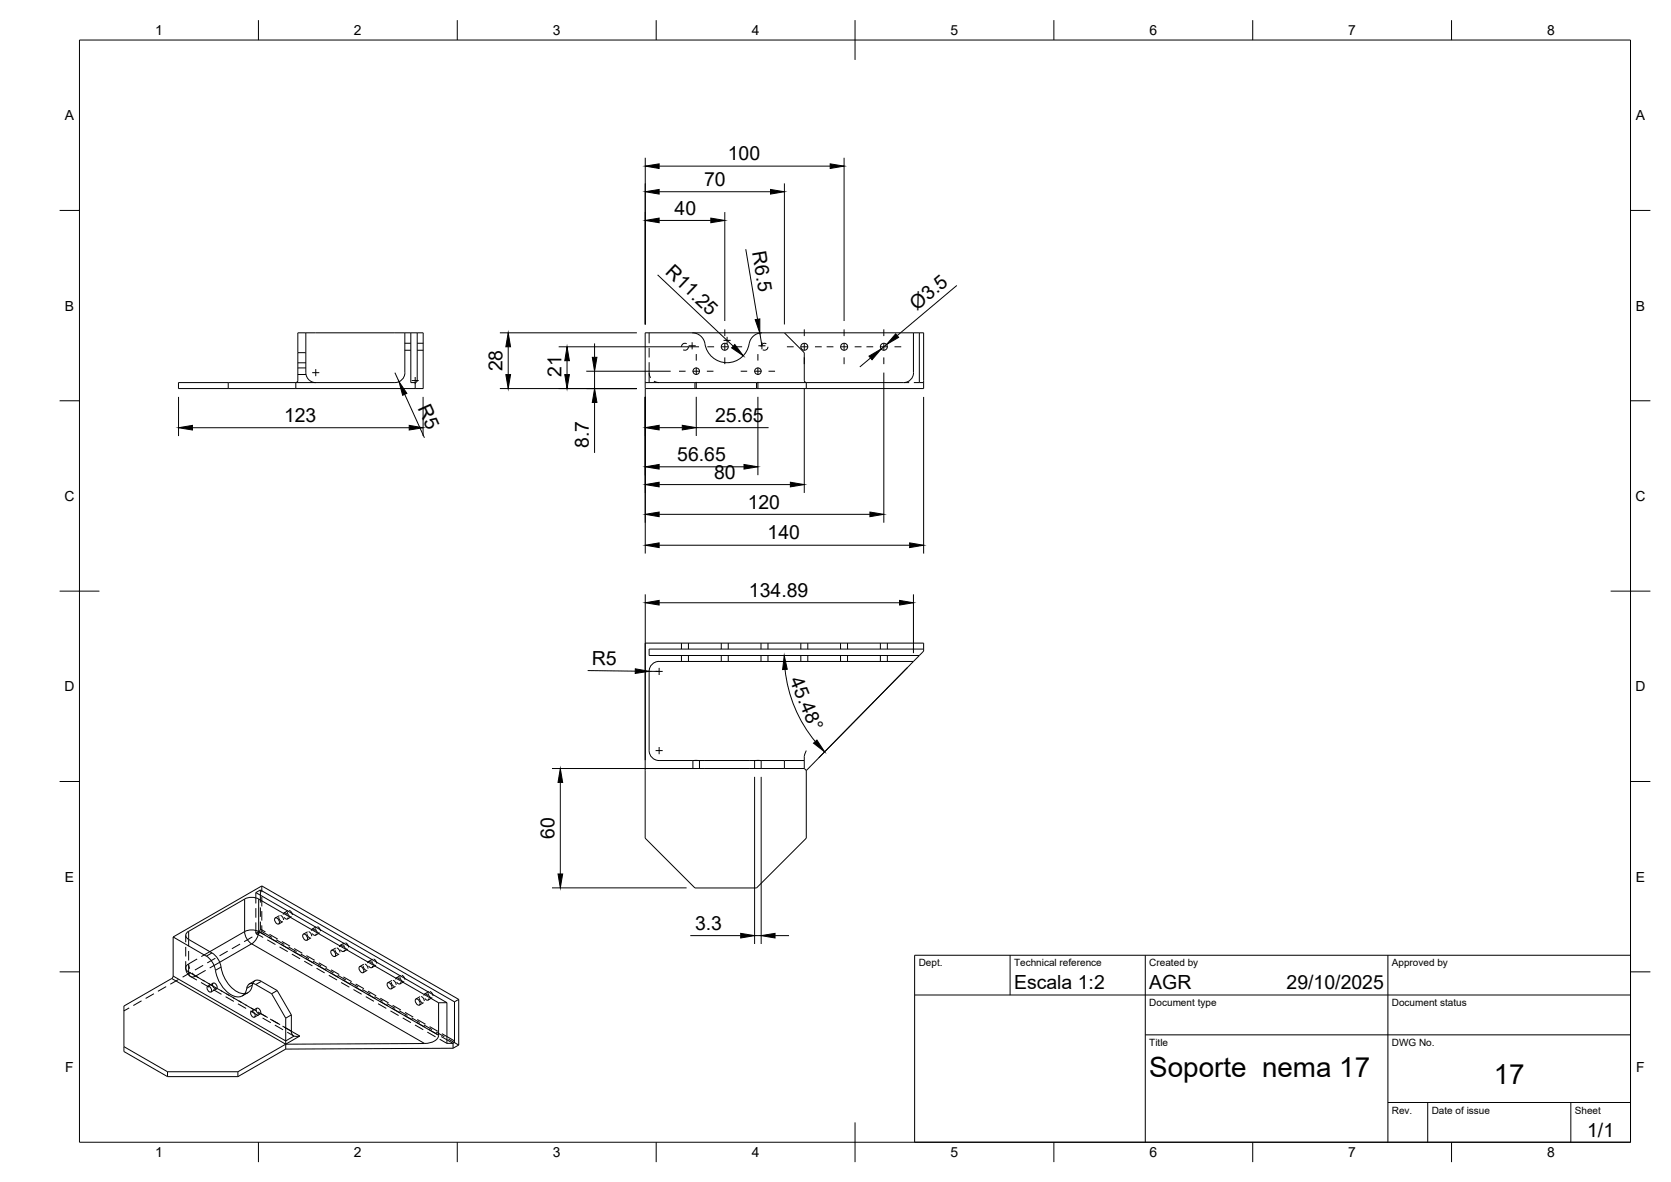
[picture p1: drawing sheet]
<svg xmlns="http://www.w3.org/2000/svg" width="420mm" height="297mm" viewBox="0 0 420 297" stroke-linecap="round" stroke-linejoin="round" font-family="sans-serif">
<!-- layer: Visible -->
<g fill="none" stroke="#000" stroke-width=".25">
<path d="M57.4 96.1v1.5M74.4 96.1v1.5M74.9 88.6h2M76.9 83.6h24.9M76.9 83.6v10l.4 1.4 .6 .6M76.9 83.6h-2v12l-.3 .5h-.2M77.9 95.6l.6 .4 .9 .1M101.8 83.6h4.6v14h-61.5v-1.5h54.4a2.51 2.51 0 0 0 2.5-2.5M101.8 83.6v10M103.3 83.6v12.5h1.1v1.5M104.9 83.6v12l-.2 .5h-.3M162.2 96.1v-12.5h70v12.5"/>
<path d="M162.2 96.1v1.5h70v-1.5M174 83.6a3.5 3.5 0 0 1 3.5 3.7 5.6 5.6 0 0 0 5.8 3.8 5.6 5.6 0 0 0 5.1-4.7M174.7 96.1v1.5M190.2 96.1v1.5M191.6 83.6a3.2 3.2 0 0 0-3.2 2.8M197.2 83.6l5 5v7l.1 .3 .4 .2M202.7 96.1v1.5M229.7 83.6v10a2.49 2.49 0 0 1-2.5 2.5h-65M231.2 83.6v12.5h1M229.7 166.2h-64a2.51 2.51 0 0 0-2.5 2.5v19.9a2.51 2.51 0 0 0 2.5 2.5h36.5M229.7 166.2l-27 27.4M232.2 163.1v.5l-2.5 2.6"/>
<path d="M232.2 163.1v-1.5h-70v31.5M232.2 163.1h-69v1.6h68M162.2 193.1h40M162.2 193.1v17.5l12.5 12.5h15.5l12.5-12.5v-17M174.3 191.1h1.5M189.8 191.1h1.5M197.2 191.1v2M202.2 193.1l.5 .5M202.2 191.1v2M202.7 188.6l-.5 1.4v1.1M43.5 235.5v9.8l-.1 .4-12.2 7.1v11.5l10.9 6.3M43.5 235.5l22.3-12.9 49.5 28.5"/>
<path d="M43.5 235.5l8.4 4.8M53.3 239.5a5.5 5.5 0 0 1 2.4 4.2 7.7 7.7 0 0 0 5.3 6h.5M61.5 225.9a3.9 3.9 0 0 1 3.6 0l45.2 26.1M61.5 225.9l-14.1 8.1a1.08 1.08 0 0 0-.7 1.1 1.08 1.08 0 0 0 .7 1l5.9 3.4M65.5 223.7l-1.2 .6 48.1 27.7M65.5 223.7l48.8 28.1M65.5 223.7v1.3M69.2 230.7a1.02 1.02 0 0 1 .9 1.5 1.02 1.02 0 0 1-.9-1.5zM76.3 234.8a1.02 1.02 0 0 1 .9 1.5 1.02 1.02 0 0 1-.9-1.5zM83.3 238.8a1.02 1.02 0 0 1 .9 1.5 1.02 1.02 0 0 1-.9-1.5zM51.9 240.3a5.7 5.7 0 0 1 2.4 4.3 7.8 7.8 0 0 0 5.2 5.9 2.18 2.18 0 0 0 2.5-2.1 1.36 1.36 0 0 1 .9-1.2 1.36 1.36 0 0 1 1.4 .2l4 2.3M52.2 247.9a.94 .94 0 0 1 .8 1.4 .94 .94 0 0 1-.8-1.4z"/>
<path d="M63.2 254.2a.94 .94 0 0 1 .8 1.4 .94 .94 0 0 1-.8-1.4zM64.1 246.4l.6-.1 .6 .1 4.4 2.5M64.1 246.5l-1.4 .8M68.3 249.7l3.5 6.2M69.7 248.9l3.6 6.1M69.7 248.9l-1.4 .8M71.8 255.9v6.5M73.3 255v4.1a1.12 1.12 0 0 0 1 1.3h1.1M73.3 255l-1.5 .9M90.4 242.9a1.02 1.02 0 0 1 .9 1.5 1.02 1.02 0 0 1-.9-1.5zM97.5 247a1.02 1.02 0 0 1 .9 1.5 1.02 1.02 0 0 1-.9-1.5zM104.6 251.1a1.02 1.02 0 0 1 .9 1.5 1.02 1.02 0 0 1-.9-1.5z"/>
<path d="M110.3 252v8.2a2.7 2.7 0 0 1-2.7 2h-.8M112.4 252h-2.1M112.4 252v10.2h1.5M114.3 251.8v9.8l-.4 .6M115.3 251.1v11.5l-1.4 .8M115.3 251.1l-1 .7M31.2 263l10.9 6.3M42.1 269.3v1.3M42.1 270.6h17.7M42.1 269.3h17.7M59.8 269.3v1.3M71.8 263.6l-12 7"/>
<path d="M71.8 262.4v1.2M71.8 262.4l-12 6.9M106.8 262.2l-35 .2M113.9 263.4l-42.1 .2M113.9 262.2v1.2"/>
<circle cx="175.1" cy="93.3" r=".81"/>
<circle cx="182.2" cy="87.1" r=".88"/>
<circle cx="190.6" cy="93.3" r=".81"/>
<circle cx="202.2" cy="87.1" r=".88"/>
<circle cx="212.2" cy="87.1" r=".88"/>
<circle cx="222.2" cy="87.1" r=".88"/>
</g>
<!-- layer: Hidden -->
<g fill="none" stroke="#000" stroke-width=".25">
<path d="M74.9 94.1h2M74.9 92.5h2M74.9 91.2h2M101.8 88h1.5M101.8 86.3h1.5M104.9 88h1.5M104.9 86.3h1.5M163.2 93.6l.4 1.3M163.2 83.6v2.7M163.2 87.4v2.4M163.2 91v5.1M164.4 95.8l1.3 .3"/>
<path d="M172.7 86.4a.88 .88 0 0 0-1.4 .7M173.1 87.2a.87 .87 0 0 1-1.3 .7M192.7 86.4a.87 .87 0 0 0-1.3 .7M193.1 87.2a.87 .87 0 0 1-1.3 .7M227.2 96.1h1.4M229.8 96.1h1.4M171.3 161.6v1.5M171.3 164.7v1.5M173.1 161.6v1.5M173.1 164.7v1.5M181.4 161.6v1.5M181.4 164.7v1.5"/>
<path d="M183.1 161.6v1.5M183.1 164.7v1.5M191.3 161.6v1.5M191.3 164.7v1.5M193.1 161.6v1.5M193.1 164.7v1.5M201.4 161.6v1.5M201.4 164.7v1.5M203.1 161.6v1.5M203.1 164.7v1.5M211.3 161.6v1.5M211.3 164.7v1.5"/>
<path d="M213.1 161.6v1.5M213.1 164.7v1.5M221.4 161.6v1.5M221.4 164.7v1.5M223.1 161.6v1.5M223.1 164.7v1.5M174.2 191.1v2M175.9 191.1v2M189.7 191.1v2M191.4 191.1v2M46.7 235.1v1.7M46.7 238v2.4"/>
<path d="M57.3 239l-2.1 1.2M60.4 237.2l-2.1 1.2M63.5 235.4l-2.1 1.3M64.3 234.5l1.9 1.1M64.3 224.3v2.7M64.3 228.2v2.4M64.3 231.8v2.7M65.5 231.6l-.1 2.1-1.1 .8M65.5 225v1.8M65.5 228v2.4M65.8 234.1l-1.3 .8M65.8 234.1l2.6 1.5"/>
<path d="M65.8 222.6v1.6M65.8 225.4v2.4M65.8 229v2.3M65.8 232.5v1.6M67.2 236.2l2.1 1.2M69.4 236.2l2.1 1.1M70.1 230.5l.2 .7 .6 .4M70.3 230.1l-1.1 .6M70.3 238l2 1.1M70.5 230l.5 .4 .3 .8M71.1 231.6l-1 .6M71.2 229.8a.5 .5 0 0 1 .5-.5 .5 .5 0 0 1 .5 .6"/>
<path d="M71.4 230.5l.1 .1a.47 .47 0 0 0 .5 .4 .47 .47 0 0 0 .5-.4M72.3 229.2l.2 .8 .6 .4M72.5 228.8l-1.1 .6M72.5 237.9l2.1 1.2M72.7 228.8l.6 .5 .2 .6M73.3 230.3l-1 .7M73.4 239.8l2.1 1.1M75.6 239.7l2.1 1.2M77.2 234.6l.2 .7 .6 .4M77.3 234.2l-1 .6M77.6 234.1l.6 .5 .2 .7M78.2 235.7l-1 .6"/>
<path d="M78.3 233.9a.5 .5 0 0 1 .5-.5 .5 .5 0 0 1 .5 .5M78.5 234.6l.1 .1a.47 .47 0 0 0 .5 .4 .47 .47 0 0 0 .4-.5M79.4 233.3l.2 .7 .5 .4M79.5 232.9l-1 .6M79.8 232.9l.5 .3 .3 .8M80.4 234.4l-1.1 .6M84.2 238.6l.2 .6 .6 .6M84.4 238.2l-1 .7M84.7 238.2l.6 .5 .2 .6M85.3 239.7l-1.1 .7M85.4 238a.5 .5 0 0 1 .5-.5 .5 .5 0 0 1 .5 .5M85.6 238.7l.1 .1a.47 .47 0 0 0 .5 .3 .47 .47 0 0 0 .4-.4"/>
<path d="M86.4 237.4l.3 .7 .5 .4M86.6 237l-1.1 .6M86.9 236.9l.5 .4 .3 .8M87.5 238.5l-1.1 .6M32.5 253.3l-1.3 .7M35.6 251.5l-2.1 1.2M38.7 249.7l-2.1 1.2M41.8 247.9l-2.1 1.2M44.9 246.2l-2.1 1.1M46.7 241.5a4.7 4.7 0 0 0 .3 3 4.6 4.6 0 0 0 2.5 1.8M48 244.4l-2.1 1.2M50.5 246.9l2.1 1.2"/>
<path d="M51.1 242.6l-2.1 1.2M53.5 247.1a.8 .8 0 0 1 1 .4 .8 .8 0 0 1-.2 1l-.8-.6zM53.6 247.1l-1.4 .8M53.6 248.7l2.1 1.2M54.2 240.8l-2.1 1.2M54.4 248.5l-1.4 .8M56.7 250.5l2.1 1.2M59.8 252.3l2.1 1.1M62.3 249.5l-1.4 .8M62.9 254l2.1 1.2M64.1 246.5l-.4 .4a3.6 3.6 0 0 1-1.5 2.6l-.7 .2M64.5 253.5a.78 .78 0 0 1 1 .3 .78 .78 0 0 1-.3 1l-.7-.6z"/>
<path d="M64.6 253.4l-1.4 .8M65.4 254.8l-1.4 .8M66 255.8l2.1 1.2M69.1 257.6l2.1 1.2M72.2 259.4l1.6 .9M76.5 241.5l2 1.2M78.7 241.5l2.1 1.2M79.6 243.3l2 1.2M81.8 243.3l2.1 1.2M82.7 245.1l2.1 1.2M84.9 245.1l2.1 1.2M85.8 246.9l2 1.2"/>
<path d="M88 246.9l2.1 1.2M88.9 248.7l2 1.2M91.1 248.7l2.1 1.1M91.3 242.7l.3 .7 .5 .4M91.5 242.3l-1.1 .6M91.7 242.3l.6 .4 .2 .7M92 250.5l2 1.1M92.4 243.8l-1.1 .6M92.4 242a.49 .49 0 0 1 .5-.4 .49 .49 0 0 1 .5 .4l.1 .1M92.7 242.7l.1 .2a.46 .46 0 0 0 .4 .3 .46 .46 0 0 0 .5-.4M93.5 241.4l.2 .8 .6 .4M93.7 241l-1.1 .6"/>
<path d="M93.9 241l.5 .3 .3 .9M94.2 250.4l2 1.2M94.6 242.6l-1.1 .6M95.1 252.2l2 1.2M97.3 252.2l2.1 1.2M98.2 254l2 1.2M98.4 246.8l.2 .7 .6 .4M98.6 246.4l-1.1 .6M98.8 246.3l.5 .4 .3 .8M99.4 247.9l-1 .6M99.5 246.1a.49 .49 0 0 1 .5-.4 .49 .49 0 0 1 .5 .4v.1M99.7 246.8l.1 .1a.47 .47 0 0 0 .5 .4 .47 .47 0 0 0 .5-.4"/>
<path d="M100.4 254l2 1.2M100.6 245.5l.3 .9 .5 .3M100.8 245.1l-1.1 .6M101 245.1l.6 .5 .2 .6M101.3 255.8l2 1.2M101.6 246.6l-1 .7M103.5 255.8l2 1.2M104.4 257.6l2 1.2M105.5 250.9l.2 .7 .5 .4M105.6 250.5l-1 .6M105.9 250.4l.5 .4 .3 .8M106.5 252l-1 .6"/>
<path d="M106.6 250.2a.5 .5 0 0 1 .5-.5 .5 .5 0 0 1 .5 .5M106.6 257.6l2 1.1M106.8 250.9l.1 .1a.47 .47 0 0 0 .5 .4 .47 .47 0 0 0 .4-.5M107.4 259.4l2.1 1.2M107.6 249.6l.3 .7 .5 .4M107.8 249.2l-1 .6M108.1 249.2l.6 .4 .2 .7M108.7 250.7l-1.1 .6M109.7 259.3l2 1.2M110.6 261.2l1.8 1M112.8 261.1l2.5 1.5"/>
</g>
<!-- layer: Visible Narrow -->
<g fill="none" stroke="#000" stroke-width=".25">
<path d="M47.4 234v2.1M53.3 239.5l-1.4 .8M61.5 234.1a3.9 3.9 0 0 1 3.6 0 3.9 3.9 0 0 1-1.8 3.1 3.9 3.9 0 0 1-1.8-3.1zM61.5 225.9v8.2l-8.7 5M65 225.9v8.2M65 234.1l45.3 26.1M43.2 245.9l28.6 16.5 3.6-2-2.1-1.2M43.5 245.3l28.3 16.3 2.2-1.2M55.2 241.8l8.1-4.6 43.5 25M55.6 243l-1.4 .8M65.7 246.6l-1.4 .8M112.4 260.5l1.9 1.1"/>
<path d="M112.4 261.3l1.5 .9"/>
</g>
<!-- layer: Hidden Narrow -->
<g fill="none" stroke="#000" stroke-width=".25">
<path d="M47.4 236.1v1.7M47.4 239v2.4M52.8 239.1l-2.2 1.3M65.1 234.1l1.4 .8M65.5 233.5l1.2 .7M67.6 235.5l2.1 1.2M67.8 234.8l2 1.2M70.7 237.3l2 1.2M70.9 236.6l2 1.2M73.8 239.1l2 1.2M74 238.4l2 1.2M47.4 242.2l.3 1.2"/>
<path d="M47.4 242.2a1.07 1.07 0 0 0-.7 1.1 1.07 1.07 0 0 0 .7 1M47.4 244.3a1.07 1.07 0 0 0 .5 1.1 1.07 1.07 0 0 0 1.3-.1M47.4 244.3l2.6 1.4M47.4 242.6v1.7M48.3 244.5l.9 .8M49.2 245.3l2.2 1.3M49.6 241l-2.2 1.2M51 246.3l3.5 2.1M51.7 243.8l-2.5 1.5M54.5 248.4l1.4 .7M55.2 241.8l-2.5 1.5M55.5 248.9l5.2 3"/>
<path d="M60 251.5l2.1 1.2M61.7 252.5l2.1 1.2M63.1 253.3l1.4 .8M63.4 247.6l-1.4 .8M64.8 254.3l2.1 1.2M65.5 254.7l1.8 1M67.9 256.1l2.5 1.4M71 257.9l2.3 1.3M71.4 258.1l1.9 1M76.9 240.9l2 1.1M77 240.1l2.1 1.2M80 242.6l2 1.2"/>
<path d="M80.2 241.9l2 1.2M83.1 244.4l2 1.2M83.2 243.7l2.1 1.2M86.2 246.2l2 1.2M86.3 245.5l2.1 1.2M89.3 248l2 1.2M89.4 247.3l2.1 1.2M92.4 249.8l2 1.2M92.5 249.1l2.1 1.2M95.5 251.6l2 1.2M95.6 250.9l2.1 1.1M98.6 253.4l2 1.1"/>
<path d="M98.7 252.6l2.1 1.2M101.6 255.1l2.1 1.2M101.8 254.4l2.1 1.2M104.7 256.9l2.1 1.2M104.9 256.2l2.1 1.2M107.8 258.7l2.1 1.2M108 258l2.1 1.2M111.1 259.8l1.3 .7M110.9 260.5l1.5 .8"/>
</g>
<!-- layer: BORDER -->
<g fill="none" stroke="#000" stroke-width=".25">
<path d="M20 10.1h390v276.9h-390zM65 5.1v5M115 5.1v5M165 5.1v5M215 5.1v10M265 5.1v5M315 5.1v5M365 5.1v5M15 52.9h5M410 52.9h5M15 100.7h5M410 100.7h5"/>
<path d="M15 148.6h10M405 148.6h10M15 196.4h5M410 196.4h5M15 244.2h5M410 244.2h5M65 287v5M115 287v5M165 287v5M215 282.1v9.9M265 287v5M315 287v5"/>
<path d="M365 287v5"/>
</g>
<!-- layer: TITLEBLOCK -->
<path d="M230 240.1h180v46.9h-180zM230 250h180M254 240.1v9.9M288 240.1v46.9M349 240.1v46.9M288 260.1h122M349 277.1h61M359 277.1v9.9M395 277.1v9.9" fill="none" stroke="#000" stroke-width=".25"/>
<!-- layer: Smart Centers -->
<g fill="none" stroke="#000" stroke-width=".25">
<path d="M78.5 93.6h1.8M79.4 92.8v1.7M103.5 95.6h1.8M104.4 94.7v1.8M170.7 93.3h1.7M173.1 86.9h1.8M174 86v1.8M174.2 93.3h1.8M175.1 89v1.6M175.1 92.4v1.8M175.1 96v1.6M177.7 93.3h1.7"/>
<path d="M177.9 87.2h1.7M181.3 87.2h1.8M181.9 85.5h1.8M182.2 82.8v1.7M182.2 86.3v1.7M182.2 89.8v1.7M182.8 84.7v1.7M184.9 87.2h1.7M186.2 93.3h1.7M189.7 93.3h1.8M190.6 89v1.6M190.6 92.4v1.8"/>
<path d="M190.6 96v1.6M190.7 86.9h1.8M191.6 86v1.8M193.2 93.3h1.7M197.9 87.2h1.7M201.3 87.2h1.8M202.2 82.8v1.7M202.2 86.3v1.7M202.2 89.8v1.7M204.9 87.2h1.7M207.9 87.2h1.6M211.3 87.2h1.8"/>
<path d="M212.2 82.8v1.7M212.2 86.3v1.7M212.2 89.8v1.7M214.9 87.2h1.7M217.9 87.2h1.7M221.3 87.2h1.8M222.2 82.8v1.7M222.2 86.3v1.7M222.2 89.8v1.7M224.9 87.2h1.7M164.8 168.7h1.8M165.7 167.8v1.8"/>
<path d="M164.8 188.6h1.8M165.7 187.7v1.8"/>
</g>
<!-- layer: FD_Dimensions -->
<g fill="none" stroke="#000" stroke-width=".25">
<path d="M162.2 39.7v41.8M212.2 39.7v41M165.7 41.7h43M165.7 55.4h13M165.7 48.2h28M182.2 53.3v27.4M197.2 46.1v35.4M165.4 69.1l19 17.9M187.5 62.6l3 17.6M240.6 71.7l-15 12.6M44.9 99.7v9.9M99.3 93.6l1 2.3"/>
<path d="M101.8 99.1l4.9 10.9M106.4 99.7v9.9M125.7 97.6h34.4M125.7 83.6h34.4M127.8 87.2v6.9M140.5 87.2h35.3M142.6 90.6v3.5M147.4 93.3h21.2M149.5 86.3v3.5M149.5 93.3v4.3M162.2 97.8v41.3M175.1 99.7v9.9"/>
<path d="M190.6 99.7v19.7M191.1 83.7l.5 3.2M202.2 97.8v26.1M218.9 90l-2.7 2.2M222.2 93.6v37.8M222.9 86.6l-1.3 1.1M232.2 99.7v39.4M48.4 107.5h54.5M149.5 101.1v12.7M165.7 107.5h5.9M165.7 117.3h21.4M175.1 107.5h18.2"/>
<path d="M165.7 121.8h33M165.7 137h63M165.7 129.3h53M162.2 149.4v41.6M165.7 151.5h60.5M229.7 149.4v14.7M147.8 168.5l11.9 .2M163.2 168.7h2.5M197.4 168.2a34 34 0 0 0 7.6 18.2M228.2 167.7l-22.3 22.7M138.8 193.1h36.4M140.9 196.6v23"/>
<path d="M189.7 195.2v42M191.4 195.2v42M138.8 223.1h33.8M173.6 235.1h12.6M189.7 235.1h1.7M194.9 235.1h3.5"/>
</g>
<g fill="#000" stroke="#000" stroke-width=".25">
<path d="M162.2 41.7l3.5-.5v1.1zM162.2 55.4l3.5-.6v1.2zM162.2 48.2l3.5-.6v1.2zM178.7 54.8l3.5 .6-3.5 .6zM193.7 47.6l3.5 .6-3.5 .6zM208.7 41.2l3.5 .5-3.5 .6zM100.3 95.9l2 3-1.1 .4zM127.2 94.1h1.2l-.6 3.5zM127.8 83.6l.6 3.6h-1.2zM142 94.1h1.2l-.6 3.5zM142.6 87.2l.6 3.4h-1.2zM148.9 89.8h1.2l-.6 3.5z"/>
<path d="M184.8 86.6l2.1 2.8-2.9-2zM189.9 80.3l1.2-.2v3.6zM218.5 89.5l3.1-1.8-2.3 2.7zM225.2 83.9l.8 .9-3.1 1.8zM44.9 107.5l3.5-.6v1.2zM102.9 106.9l3.5 .6-3.5 .6zM149.5 97.6l.6 3.5h-1.2zM162.2 117.3l3.5-.6v1.2zM162.2 107.5l3.5-.6v1.1zM171.6 106.9l3.5 .6-3.5 .5zM187.1 116.7l3.5 .6-3.5 .6zM162.2 121.8l3.5-.6v1.2z"/>
<path d="M162.2 137l3.5-.6v1.2zM162.2 129.3l3.5-.6v1.1zM198.7 121.2l3.5 .6-3.5 .6zM218.7 128.7l3.5 .6-3.5 .5zM228.7 136.4l3.5 .6-3.5 .6zM162.2 151.5l3.5-.6v1.1zM226.2 150.9l3.5 .6-3.5 .5zM159.7 168.1l3.5 .6-3.5 .5zM197.2 164.7l.8 3.5-1.2 .1zM140.9 193.1l.6 3.5h-1.2zM204.6 186.8l.8-.8 1.9 2.9zM140.3 219.6h1.2l-.6 3.5z"/>
<path d="M186.2 234.6l3.5 .5-3.5 .6zM191.4 235.1l3.5-.5v1.1z"/>
</g>
<g font-size="7">
<text x="289" y="270.6">Soporte nema 17</text>
<text x="375.6" y="272.3">17</text>
</g>
<g font-size="4.9">
<text x="183" y="40.3">100</text>
<text x="177" y="46.7">70</text>
<text x="169.6" y="53.9">40</text>
<text x="189.1" y="63.4" transform="rotate(81 189.1 63.4)">R6.5</text>
<text x="167.1" y="68.7" transform="rotate(43 167.1 68.7)">R11.25</text>
<text x="230.5" y="78.2" transform="rotate(-40 230.5 78.2)">Ø3.5</text>
<text x="126.3" y="93.3" transform="rotate(-90 126.3 93.3)">28</text>
<text x="141.2" y="94.7" transform="rotate(-90 141.2 94.7)">21</text>
<text x="71.4" y="106">123</text>
<text x="105" y="102.6" transform="rotate(66 105 102.6)">R5</text>
<text x="179.8" y="106">25.65</text>
<text x="148" y="112.6" transform="rotate(-90 148 112.6)">8.7</text>
<text x="170.3" y="115.9">56.65</text>
<text x="179.5" y="120.3">80</text>
<text x="188" y="127.8">120</text>
<text x="193" y="135.6">140</text>
<text x="188.3" y="150">134.89</text>
<text x="148.8" y="167.1" transform="rotate(1 148.8 167.1)">R5</text>
<text x="198.5" y="170.9" transform="rotate(67 198.5 170.9)">45.48°</text>
<text x="139.4" y="210.8" transform="rotate(-90 139.4 210.8)">60</text>
<text x="174.8" y="233.7">3.3</text>
<text x="255" y="248.5">Escala 1:2</text>
<text x="289" y="248.5">AGR</text>
<text x="323.5" y="248.5">29/10/2025</text>
<text x="399.1" y="285.7">1/1</text>
</g>
<g font-size="3.5">
<text x="39" y="8.8">1</text>
<text x="89" y="8.8">2</text>
<text x="139" y="8.8">3</text>
<text x="189" y="8.8">4</text>
<text x="239" y="8.8">5</text>
<text x="289" y="8.8">6</text>
<text x="339" y="8.8">7</text>
<text x="389" y="8.8">8</text>
<text x="16.3" y="30.2">A</text>
<text x="411.3" y="30.2">A</text>
<text x="16.3" y="78">B</text>
<text x="411.3" y="78">B</text>
<text x="16.2" y="125.9">C</text>
<text x="411.2" y="125.9">C</text>
<text x="16.2" y="173.7">D</text>
<text x="411.2" y="173.7">D</text>
<text x="16.3" y="221.6">E</text>
<text x="411.3" y="221.6">E</text>
<text x="16.4" y="269.4">F</text>
<text x="411.4" y="269.4">F</text>
<text x="39" y="290.8">1</text>
<text x="89" y="290.8">2</text>
<text x="139" y="290.8">3</text>
<text x="189" y="290.8">4</text>
<text x="239" y="290.8">5</text>
<text x="289" y="290.8">6</text>
<text x="339" y="290.8">7</text>
<text x="389" y="290.8">8</text>
</g>
<g font-size="2.5">
<text x="231" y="242.9">Dept.</text>
<text x="255" y="242.9">Technical reference</text>
<text x="289" y="242.9">Created by</text>
<text x="350" y="242.9">Approved by</text>
<text x="289" y="252.8">Document type</text>
<text x="350" y="252.8">Document status</text>
<text x="289" y="262.9">Title</text>
<text x="350" y="262.9">DWG No.</text>
<text x="350" y="279.9">Rev.</text>
<text x="360" y="279.9">Date of issue</text>
<text x="396" y="279.9">Sheet</text>
</g>
</svg>
